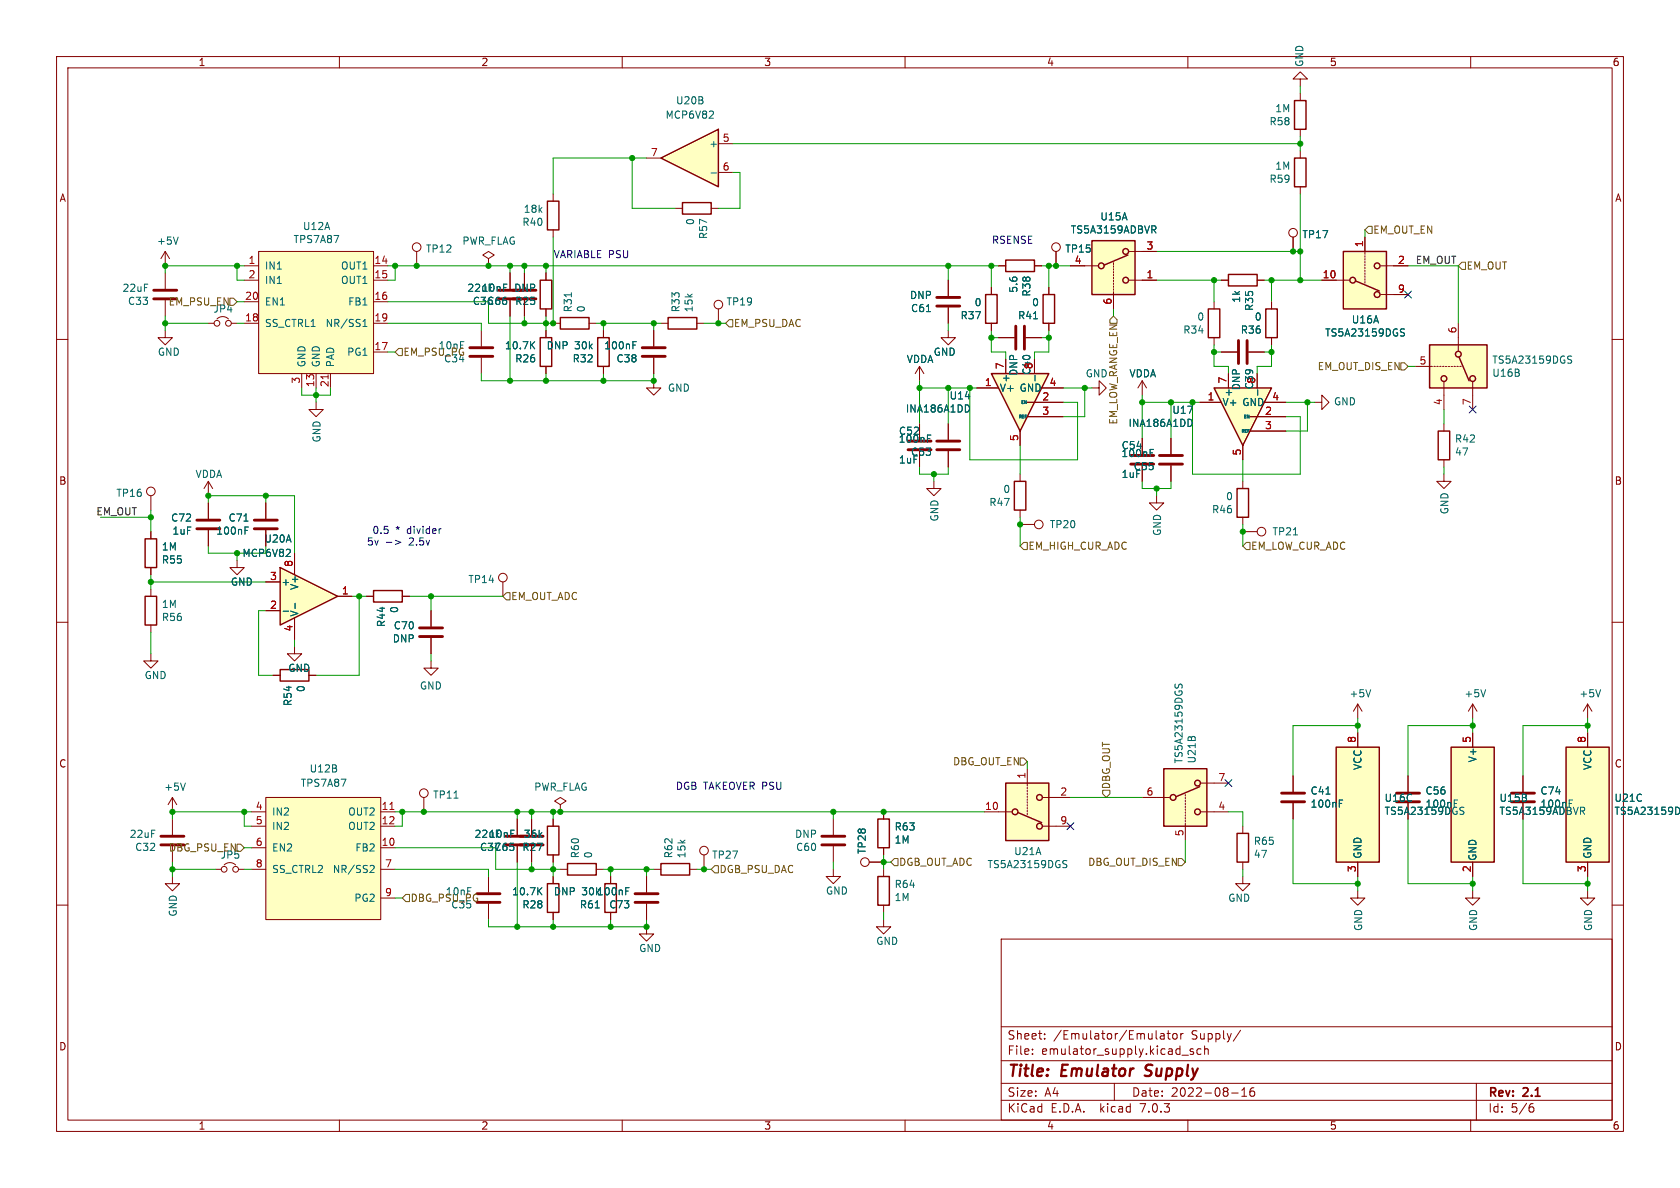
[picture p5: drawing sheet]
<svg xmlns="http://www.w3.org/2000/svg" width="297mm" height="210mm" viewBox="0 0 297 210" stroke-linecap="round" stroke-linejoin="round" font-family="sans-serif">
<g fill="none" stroke="#840000" stroke-width=".18">
<path d="M10 10h277v190h-277zM12 12h273v186h-273zM60 10v2M110 10v2M160 10v2M210 10v2M229.9 14h1.2l-1.2-1.3-1.3 1.3h1.3v1.2M229.9 16.5v1.3M260 10v2M119.4 36.8h1.2M125.7 36.8h1.3M229.9 22.9v1.2"/>
<path d="M229.9 26.7v1.2M229.9 33v1.3M10 60h2M73.7 44.5v2.5M85.1 58.4v2.8M86.4 45.7l1-.6-1-.6-1.1 .6 1.1 .6v1.3M86.4 47h.1M90.2 48.3v2.8M90.2 53.1v2.8M92.7 48.3v2.8M92.7 53.1v2.8M96.5 48.3v1.2"/>
<path d="M96.5 54.6v1.3M96.5 58.4v1.3M97.8 57.2h1.3M104.1 57.2h1.3M106.7 58.4v1.3M115.6 58.4v2.8M167.6 49.5v2.8M167.6 54.4v2.8M175.3 50.8v1.3M175.3 57.2v1.2M176.5 47h1.3M182.9 47h1.2"/>
<path d="M185.4 50.8v1.3M185.4 57.2v1.2M189.2 47h4.9M196.8 46.5v.2M196.8 47v.2M196.8 47.5v.3M196.8 48v.3M196.8 48.5v.3M196.8 49v.3M196.8 49.5v.3M196.8 50v.3M196.8 50.5v.3"/>
<path d="M196.8 51.1v.2M196.8 51.6v3M199.6 49.5h4.9M199.6 44.5h4.9M228.6 41.9v2.6M233.7 49.5h4.8M241.3 41.9v3.1M241.3 45.2v.3M241.3 45.7v.3M241.3 46.2v.3M241.3 46.7v.3M241.3 47.2v.3"/>
<path d="M241.3 47.8v.2M241.3 48.3v.2M241.3 48.8v.2M241.3 49.3v.2M241.3 49.8v.2M244.1 47h4.8M244.1 52.1h4.8M257.8 57.2v4.8M285 60h2M55.9 71.1v1.3h1.2l-1.2 1.3-1.3-1.3h1.3M85.1 63.2v2.8M96.5 64.8v1.2"/>
<path d="M106.7 64.8v1.2M115.6 67.3v1.3h1.2l-1.2 1.3-1.3-1.3h1.3M115.6 63.2v2.8M162.6 74.9v2.8M162.6 79.8v2.8M167.6 74.9v2.8M167.6 79.8v2.8M232.4 71.1h1.3v-1.2l1.2 1.2-1.2 1.3v-1.3M250.2 64.8h3M253.5 64.8h.2M254 64.8h.3M254.5 64.8h.3"/>
<path d="M255 64.8h.3M255.3 67.6v4.8M255.3 74.9v1.3M255.5 64.8h.3M256 64.8h.3M256.5 64.8h.3M257 64.8h.3M257.6 64.8h.2M258.1 64.8h.2M260.3 67.6v4.8M26.7 94v1.3M36.8 88.9v2.8"/>
<path d="M36.8 93.7v2.8M41.9 99.1v1.2h-1.3l1.3 1.3 1.3-1.3h-1.3M47 88.9v2.8M47 93.7v2.8M165.1 85.1v1.3h1.3l-1.3 1.2-1.3-1.2h1.3M180.3 83.8v1.3M180.3 90.2v1.2M255.3 83.8v1.3h1.2l-1.2 1.3-1.3-1.3h1.3M255.3 81.3v1.3M10 110h2M26.7 100.3v1.3M26.7 104.1v1.3"/>
<path d="M26.7 110.5v1.3M64.8 105.4h1.2M71.1 105.4h1.3M76.2 116.8v1.3h-1.3l1.3 1.3 1.3-1.3h-1.3M76.2 108v2.7M76.2 112.8v2.8M88.9 102.9v2.5M285 110h2M228.6 137.2v2.8M240 124.5v2.5M240 129.5v2.6M240 124.5l-.7 1.2"/>
<path d="M240 124.5l.8 1.2M248.9 137.2v2.8M260.3 124.5v2.5M260.3 129.5v2.6M260.3 124.5l-.7 1.2M260.3 124.5l.8 1.2M269.2 137.2v2.8M280.7 124.5l-.8 1.2M280.7 124.5v2.5M280.7 129.5v2.6M280.7 124.5l.7 1.2M10 160h2"/>
<path d="M74.9 141v2.5M228.6 142v2.8M240 157.5v1.3h1.3l-1.3 1.2-1.2-1.2h1.2M240 152.4v2.5M248.9 142v2.8M260.3 157.5v1.3h1.3l-1.3 1.2-1.2-1.2h1.2M260.3 152.4v2.5M269.2 142v2.8M280.7 157.5v1.3h1.2l-1.2 1.2-1.3-1.2h1.3M280.7 152.4v2.5M285 160h2M114.3 163.8v1.3h1.3l-1.3 1.3-1.3-1.3h1.3"/>
<path d="M177 166h108v32h-108zM60 198v2M110 198v2M160 198v2M177 194.5h108M177 191.5h108M177 187.5h108M177 181.5h108M182.5 186.3v.1M182.5 185.5v.1M184.7 183.6v.1M184.7 182.8v.1"/>
<path d="M197 191.5v3M205.2 182.8h.5l.1 .9M205.8 183.1h-.5a.29 .29 0 0 0-.2 .3 .29 .29 0 0 0 .2 .3l.5-.1M206.3 182.7h.6M206.5 182.2v1.3l.4 .2M207.5 182.8l.3-.1 .3 .3v.4l-.3 .3-.3-.1-.2-.2v-.4zM208.7 182.7v1M209 186.5h1.1M209.2 182.7l-.3 .1-.2 .2M210 198v2M211 185.5l-.4-.1-.2 .2 .1 .2 .5 .2v.3h-.6M212.3 185.5l-.4-.1-.3 .3v.4l.1 .2h.6"/>
<path d="M213 185.5l.2-.1 .3 .1 .1 .9M213 184.9v1.5M217.7 193.2h1.2M219.3 182.1l-1.3 2M219.5 193.8h.9M219.5 192.7l.5-.4v1.5M221.7 192.3a.59 .59 0 0 0-.7 .6v.6l.1 .2 .4 .1 .2-.1 .1-.5-.1-.3h-.5l-.2 .3M260 198v2M261 191.5v6.5M270.5 195.7h.4l.3 .3-.2 .5h-.5M271 195.1l-.5 .1"/>
<circle cx="73.7" cy="43.7" r=".76"/>
<circle cx="228.6" cy="41.1" r=".76"/>
<circle cx="88.9" cy="102.1" r=".76"/>
<circle cx="74.9" cy="140.2" r=".76"/>
</g>
<g fill="none" stroke="#840000" stroke-width=".51">
<path d="M88.1 51.3h6.6M88.1 52.8h6.6M165.6 52.6h4.1M165.6 54.1h4.1M83.1 61.5h4M83.1 63h4M113.5 61.5h4.1M113.5 63h4.1M160.5 78h4.1M160.5 79.5h4.1M165.6 78h4.1M165.6 79.5h4.1"/>
<path d="M34.8 93.5h4.1M34.8 91.9h4.1M45 93.5h4M45 91.9h4M74.2 112.5h4M74.2 111h4M226.6 141.7h4M226.6 140.2h4M246.9 141.7h4.1M246.9 140.2h4.1M267.2 141.7h4.1M267.2 140.2h4.1"/>
</g>
<g fill="none" stroke="#006464" stroke-width=".18">
<path d="M204.1 39.9l.3 .3-.1 .3-.2 .1M89 50.2h.6M101 51.8v.7M163.8 55.1h.7M182.7 56.4h.7M203.9 40.6l.5 .6M247.7 58.7l.5 .2 .1 .1-.1 .3-.4 .1M247.7 58.2h.6M81.4 60.4h.6M94 60.9l.5 .8M94.5 60.4l-.7 .7M111.9 60.4h.6"/>
<path d="M111.9 61h.4M164 77.5h.4M164 76.9h.6M277.2 63.5l.5 .2 .2 .1-.2 .3-.4 .1M277.2 63h.7M43.1 92.1h.8M43.3 93.8h.4M43.3 93.2h.6M242.3 121.9l-.4 1.3M262.6 121.9l-.4 1.3M283 121.9l-.5 1.3M80.3 141.1h.7"/>
<path d="M234.4 140.4h.7M236.8 142h.4M236.8 141.4h.6M257.1 142h.4M257.1 141.4h.6M258.2 143.2l.5 .2 .1 .2-.1 .3-.4 .1M258.2 142.8h.6M277.4 142h.4M277.4 141.4h.6M279.7 143.4l.5 .6M279.9 142.7l.3 .2-.1 .3-.2 .2"/>
</g>
<g fill="#ffffc2" stroke="#ffffc2" stroke-width=".18">
<path d="M252.7 61h10.2v7.6h-10.2z"/>
<path d="M236.2 132.1h7.6v20.3h-7.6z"/>
<path d="M256.5 132.1h7.7v20.3h-7.7z"/>
<path d="M276.9 132.1h7.6v20.3h-7.6z"/>
<path d="M237.5 44.5h7.6v10.1h-7.6z"/>
<path d="M193 42.5h7.7v9.6h-7.7z"/>
</g>
<g fill="none" stroke="#840000" stroke-width=".25">
<path d="M228.9 17.8h2v5.1h-2zM120.6 35.8h5.1v2h-5.1zM228.9 27.9h2v5.1h-2zM95.5 49.5h2v5.1h-2zM95.5 59.7h2v5.1h-2zM99.1 56.1h5v2.1h-5zM105.7 59.7h2v5.1h-2zM174.2 52.1h2.1v5.1h-2.1zM177.8 46h5.1v2h-5.1zM184.4 52.1h2v5.1h-2zM193 42.5h7.7v9.6h-7.7zM199.4 45.1l-4.2 1.8"/>
<path d="M237.5 44.5h7.6v10.1h-7.6zM239.6 49.7l4.2 1.7M252.7 61h10.2v7.6h-10.2zM254.3 76.2h2v5.1h-2zM257.9 63.1l1.8 4.2M25.7 95.3h2v5h-2zM179.3 85.1h2.1v5.1h-2.1zM25.7 105.4h2v5.1h-2zM66 104.4h5.1v2h-5.1zM236.2 132.1h7.6v20.3h-7.6zM256.5 132.1h7.7v20.3h-7.7zM276.9 132.1h7.6v20.3h-7.6z"/>
<circle cx="194.7" cy="47" r=".51"/>
<circle cx="199" cy="49.5" r=".51"/>
<circle cx="199" cy="44.5" r=".51"/>
<circle cx="239.1" cy="49.5" r=".51"/>
<circle cx="243.5" cy="47" r=".51"/>
<circle cx="243.5" cy="52.1" r=".51"/>
<circle cx="255.3" cy="66.9" r=".51"/>
<circle cx="257.8" cy="62.6" r=".51"/>
<circle cx="260.3" cy="66.9" r=".51"/>
</g>
<path d="M116.8 27.9l10.2-5v10.1z" fill="#ffffc2"/>
<g fill="none" stroke="#840000" stroke-width=".25">
<path d="M96.8 35.6h2v5h-2zM116.8 27.9l10.2-5v10.1zM118.1 56.1h5.1v2.1h-5.1zM217.2 48.5h5v2h-5zM177.8 138.4h7.6v10.2h-7.6zM205.7 135.9h7.7v10.2h-7.7zM212.1 139.1l-4.2 1.7M106.9 156.2h2.1v5.1h-2.1zM116.8 152.7h5.1v2h-5.1zM155.2 144.8h2v5.1h-2zM155.2 154.9h2v5.1h-2zM180 143.6l4.1 1.8"/>
<path d="M218.7 147.3h2v5.1h-2z"/>
<circle cx="211.7" cy="138.4" r=".51"/>
<circle cx="179.5" cy="143.5" r=".51"/>
<circle cx="183.8" cy="141" r=".51"/>
<circle cx="183.8" cy="146.1" r=".51"/>
<circle cx="207.4" cy="141" r=".51"/>
<circle cx="211.7" cy="143.5" r=".51"/>
</g>
<g fill="none" stroke="#840000" stroke-width=".18">
<path d="M97.8 34.3v1.3M114.3 27.9h2.5M127 25.4h2.5M127 30.5h2.5M97.8 40.6v1.3M116.8 57.2h1.3M123.2 57.2h1.3M127 54.6v2.6M176.5 59.7h2.8M181.4 59.7h2.7M186.7 44.5v2.5M215.9 49.5h1.3"/>
<path d="M222.2 49.5h1.3M162.6 64.8l-.8 1.2M162.6 64.8v2.5M162.6 64.8l.7 1.2M207 77.5v2.8M204.5 87.6v1.3h1.2l-1.2 1.3-1.3-1.3h1.3M207 82.3v2.8M181.6 135.9v3M181.6 139.2v.2M181.6 139.7v.3M212.3 138.4h4.9M107.9 154.9v1.3"/>
<path d="M114.3 154.9v2.8M114.3 159.8v2.8M115.6 153.7h1.2M121.9 153.7h1.3M124.5 151.1v2.6M147.3 153.7v1.2h1.3l-1.3 1.3-1.3-1.3h1.3M147.3 144.8v2.8M147.3 149.6v2.8M153.7 152.4h2.5M156.2 143.5v1.3M156.2 149.9v1.2M156.2 153.7v1.2"/>
<path d="M174 143.5h4.8M181.6 140.2v.3M181.6 140.7v.3M181.6 141.2v.3M181.6 141.7v.3M181.6 142.2v.3M181.6 142.7v.3M181.6 143.3v.2M181.6 143.8v.2M184.4 141h4.8M184.4 146.1h4.8M201.9 141h4.9"/>
<path d="M209.5 140.5v.2M209.5 141v.2M209.5 141.5v.2M209.5 142v.2M209.5 142.5v.2M209.5 143v.3M209.5 143.5v.3M209.5 144v.3M209.5 144.5v.3M209.5 145v.3M209.5 145.5v3.1M212.3 143.5h4.9"/>
<path d="M219.7 154.9v1.3h1.3l-1.3 1.3-1.3-1.3h1.3M219.7 146.1v1.2M219.7 152.4v1.3M107.9 161.3v1.3M156.2 162.6v1.2h1.3l-1.3 1.3-1.3-1.3h1.3M156.2 160v1.3"/>
<circle cx="127" cy="53.8" r=".76"/>
<circle cx="186.7" cy="43.7" r=".76"/>
<circle cx="124.5" cy="150.4" r=".76"/>
<circle cx="152.9" cy="152.4" r=".76"/>
</g>
<path d="M126.1 19.8v.4M125.3 20.9h.8M125.7 30.6h1M203.3 79.4h.6M203.3 80.1h.5M207.8 120.9v.6M209 121.5l-.1-.5-.3-.1-.2 .1-.1 .5M110.6 157.5h.4M110.6 156.9h.6M188 152.7l.5 .1 .1 .2-.1 .3-.4 .1M188 152.2h.6M105.2 160.5h.8" fill="none" stroke="#006464" stroke-width=".18"/>
<path d="M179.6 57.7v4M181.1 57.7v4M205 80.5h4M205 82h4M112.3 158h4M112.3 159.5h4M145.3 147.8h4.1M145.3 149.4h4.1" fill="none" stroke="#840000" stroke-width=".51"/>
<g fill="#ffffc2" stroke="#ffffc2" stroke-width=".18">
<path d="M205.7 135.9h7.7v10.2h-7.7z"/>
<path d="M177.8 138.4h7.6v10.2h-7.6z"/>
</g>
<path d="M175.3 66h10.1l-5.1 10.2z" fill="#ffffc2"/>
<path d="M213.6 54.6h2v5.1h-2zM223.8 54.6h2v5.1h-2zM175.3 66h10.1l-5.1 10.2zM96.8 156.2h2v5.1h-2z" fill="none" stroke="#840000" stroke-width=".25"/>
<g fill="none" stroke="#840000" stroke-width=".18">
<path d="M167.6 58.4v1.3h1.3l-1.3 1.3-1.2-1.3h1.2M214.6 53.3v1.3M214.6 59.7v1.3M224.8 53.3v1.3M224.8 59.7v1.3M172.7 68.6h3.8M177.8 63.5v2.5M180.3 76.2v2.5M181.6 71.1h6.4M181.6 73.7h6.4M184.1 68.6h3.9M201.9 67.3l-.7 1.3"/>
<path d="M201.9 67.3v2.6M201.9 67.3l.8 1.3M97.8 154.9v1.3M97.8 161.3v1.3"/>
</g>
<path d="M171 71.6a.68 .68 0 0 1 .4 .6 .68 .68 0 0 1-.4 .6M183 66.4v.9M95.3 157.5l.5 .7M95.8 156.9l-.7 .7" fill="none" stroke="#006464" stroke-width=".18"/>
<path d="M214.6 68.6h10.2l-5.1 10.1z" fill="#ffffc2"/>
<path d="M214.6 68.6h10.2l-5.1 10.1zM218.7 86.4h2v5h-2zM96.8 146.1h2v5h-2zM100.3 152.7h5.1v2h-5.1z" fill="none" stroke="#840000" stroke-width=".25"/>
<g fill="none" stroke="#840000" stroke-width=".18">
<path d="M29.2 58.4v1.3h1.3l-1.3 1.3-1.3-1.3h1.3M29.2 48.3v2.8M29.2 53.1v2.8M36.8 57.2h1M38.4 56.4a1.44 1.44 0 0 1 2 0M40.9 57.2h1M43.2 57.2h2.5M43.2 47h2.5M43.2 49.5h2.5M43.2 53.3h2.5M45.7 44.5h20.3v21.5h-20.3zM66 57.2h2.6"/>
<path d="M66 47h2.6M66 49.5h2.6M66 53.3h2.6M53.3 66v2.6M55.9 66v2.6M58.4 66v2.6M66 62.2h2.6M193 68.6h1.3v-1.3l1.3 1.3-1.3 1.3v-1.3M201.9 77.5v2.8M212.1 71.1h3.8M215.9 62.2h2.8M217.2 66v2.6"/>
<path d="M219.7 78.7v2.6M220.7 62.2h2.8M221 73.7h6.3M221 76.2h6.3M223.5 71.1h3.8M26.7 87.6v2.6M180.3 92.7h2.6M201.9 82.3v2.8M219.7 85.1v1.3M219.7 91.4v1.3M219.7 94h2.5M26.7 115.6v1.2h-1.3l1.3 1.3 1.2-1.3h-1.2"/>
<path d="M30.5 154.9v1.3h1.2l-1.2 1.3-1.3-1.3h1.3M30.5 141l-.8 1.2M30.5 141v2.5M30.5 141l.7 1.2M38.1 153.7h1M39.6 152.9a1.44 1.44 0 0 1 2.1 0M42.2 153.7h1M86.4 154.9v2.8M86.4 159.8v2.8M91.4 144.8v2.8M91.4 149.6v2.8M94 144.8v2.8"/>
<path d="M94 149.6v2.8M97.8 144.8v1.3M97.8 151.1v1.3M99.1 142.2l1-.6-1-.6-1.1 .6 1.1 .6v1.3M99.1 143.5h.1M99.1 153.7h1.2M105.4 153.7h1.3"/>
<circle cx="38.4" cy="57.2" r=".51"/>
<circle cx="40.4" cy="57.2" r=".51"/>
<circle cx="26.7" cy="86.9" r=".76"/>
<circle cx="183.6" cy="92.7" r=".76"/>
<circle cx="223" cy="94" r=".76"/>
<circle cx="39.6" cy="153.7" r=".51"/>
<circle cx="41.7" cy="153.7" r=".51"/>
</g>
<path d="M25.5 50.2h.6M59 41.6h.9l-.6 1.3M64.2 53.9h.7M64.2 57.7h.7M64.2 56.8l.3-.3v1.2M210.3 74.1a.68 .68 0 0 1 .5 .6 .68 .68 0 0 1-.5 .7M222.3 68.9v1M228.7 94.6h.7M32.8 138.4l-.4 1.3M82.7 156.9h.6M90.3 146.8h.6" fill="none" stroke="#006464" stroke-width=".18"/>
<path d="M27.2 51.3h4M27.2 52.8h4M218.9 60.2v4.1M220.5 60.2v4.1M199.9 82h4.1M199.9 80.5h4.1M84.3 158h4.1M84.3 159.5h4.1M89.4 147.8h6.6M89.4 149.4h6.6" fill="none" stroke="#840000" stroke-width=".51"/>
<path d="M45.7 44.5h20.3v21.5h-20.3z" fill="#ffffc2" stroke="#ffffc2" stroke-width=".18"/>
<path d="M58 66.2v.8" fill="none" stroke="#a90000" stroke-width=".18"/>
<path d="M49.5 100.3l10.2 5.1-10.2 5.1z" fill="#ffffc2"/>
<path d="M49.5 118.4h5.1v2h-5.1zM49.5 100.3l10.2 5.1-10.2 5.1z" fill="none" stroke="#840000" stroke-width=".25"/>
<g fill="none" stroke="#840000" stroke-width=".18">
<path d="M29.2 44.5l-.8 1.2M29.2 44.5v2.5M29.2 44.5l.8 1.2M90.2 48.3v2.8M90.2 53.1v2.8M92.7 48.3v2.8M92.7 53.1v2.8M96.5 48.3v1.2M96.5 54.6v1.3M96.5 58.4v1.3M106.7 58.4v1.3M115.6 58.4v2.8"/>
<path d="M167.6 49.5v2.8M167.6 54.4v2.8M175.3 50.8v1.3M175.3 57.2v1.2M176.5 47h1.3M176.5 59.7h2.8M181.4 59.7h2.7M182.9 47h1.2M185.4 50.8v1.3M185.4 57.2v1.2M186.7 44.5v2.5M189.2 47h2.6"/>
<path d="M196.8 52.1v2.5M201.9 49.5h2.6M201.9 44.5h2.6M215.9 49.5h1.3M222.2 49.5h1.3M224.8 53.3v1.3M224.8 59.7v1.3M228.6 41.9v2.6M233.7 49.5h2.5M241.3 41.9v2.6M246.4 47h2.5M246.4 52.1h2.5"/>
<path d="M96.5 64.8v1.2M106.7 64.8v1.2M115.6 63.2v2.8M162.6 74.9v2.8M162.6 79.8v2.8M167.6 74.9v2.8M167.6 79.8v2.8M172.7 68.6h3.8M177.8 63.5v2.5M180.3 76.2v2.5M181.6 71.1h6.4M181.6 73.7h6.4"/>
<path d="M184.1 68.6h3.9M201.9 77.5v2.8M207 77.5v2.8M212.1 71.1h3.8M215.9 62.2h2.8M217.2 66v2.6M219.7 78.7v2.6M220.7 62.2h2.8M221 73.7h6.3M221 76.2h6.3M223.5 71.1h3.8M26.7 94v1.3"/>
<path d="M36.8 85.1l.8 1.3M36.8 85.1v2.5M36.8 88.9v2.8M36.8 93.7v2.8M36.8 85.1l-.7 1.3M47 88.9v2.8M47 93.7v2.8M52.1 97.8v3.8M201.9 82.3v2.8M207 82.3v2.8M26.7 100.3v1.3M47 108h2.5"/>
<path d="M47 102.9h2.5M48.3 119.4h1.2M52.1 114.3v1.3h-1.3l1.3 1.2 1.2-1.2h-1.2M52.1 109.2v3.8M54.6 119.4h1.3M59.7 105.4h2.5M64.8 105.4h1.2M71.1 105.4h1.3M76.2 108v2.7M76.2 112.8v2.8M228.6 137.2v2.8M240 129.5v2.6"/>
<path d="M248.9 137.2v2.8M260.3 129.5v2.6M269.2 137.2v2.8M280.7 129.5v2.6M30.5 144.8v2.8M30.5 149.6v2.8M44.4 149.9h2.6M44.4 143.5h2.6M44.4 146.1h2.6M44.4 153.7h2.6M47 141h20.3v21.6h-20.3zM67.3 149.9h2.5"/>
<path d="M67.3 143.5h2.5M67.3 146.1h2.5M67.3 153.7h2.5M67.3 158.8h2.5M91.4 144.8v2.8M91.4 149.6v2.8M94 144.8v2.8M94 149.6v2.8M97.8 144.8v1.3M97.8 151.1v1.3M97.8 154.9v1.3M107.9 154.9v1.3"/>
<path d="M114.3 154.9v2.8M114.3 159.8v2.8M153.7 152.4h2.5M156.2 143.5v1.3M156.2 149.9v1.2M228.6 142v2.8M240 152.4v2.5M248.9 142v2.8M260.3 152.4v2.5M269.2 142v2.8M280.7 152.4v2.5M97.8 161.3v1.3"/>
<path d="M107.9 161.3v1.3"/>
</g>
<g fill="none" stroke="#006464" stroke-width=".18">
<path d="M204.1 39.9l.3 .3-.1 .3-.2 .1M31.5 41.9l-.4 1.3M89 50.2h.6M163.8 55.1h.7M182.7 56.4h.7M203.9 40.6l.5 .6M247.7 58.7l.5 .2 .1 .1-.1 .3-.4 .1M247.7 58.2h.6M94 60.9l.5 .8M94.5 60.4l-.7 .7M111.9 61h.4M111.9 60.4h.6"/>
<path d="M164 77.5h.4M164 76.9h.6M171 71.6a.68 .68 0 0 1 .4 .6 .68 .68 0 0 1-.4 .6M183 66.4v.9M203.3 79.4h.6M210.3 74.1a.68 .68 0 0 1 .5 .6 .68 .68 0 0 1-.5 .7M222.3 68.9v1M43.1 92.1h.8M43.3 93.8h.4M43.3 93.2h.6M50.6 98.4h.7M51.3 97.2v.4"/>
<path d="M203.3 80.1h.5M50.1 108h.9M52.2 106.6v1M60.3 137.7h.9l-.6 1.3M26.8 146.8h.6M65.5 153h.4l.3 .3-.8 .9h.8M90.3 146.8h.6M95.3 157.5l.5 .7M95.8 156.9l-.7 .7M110.6 157.5h.4M110.6 156.9h.6M234.4 140.4h.7"/>
<path d="M236.8 142h.4M236.8 141.4h.6M257.1 142h.4M257.1 141.4h.6M258.2 143.2l.5 .2 .1 .2-.1 .3-.4 .1M258.2 142.8h.6M277.4 142h.4M277.4 141.4h.6M279.7 143.4l.5 .6M279.9 142.7l.3 .2-.1 .3-.2 .2M105.2 160.5h.8"/>
</g>
<path d="M28.4 147.8h4.1M28.4 149.4h4.1" fill="none" stroke="#840000" stroke-width=".51"/>
<path d="M47 141h20.3v21.6h-20.3z" fill="#ffffc2" stroke="#ffffc2" stroke-width=".18"/>
<path d="M68.9 143.1h.7" fill="none" stroke="#a90000" stroke-width=".18"/>
<g fill="none" stroke="#725600" stroke-width=".18">
<path d="M40.6 52.7h.7l.6 .6-.6 .7h-.7zM128.9 56.5h.6v1.3h-.6l-.6-.6zM196.8 55.9l.7 .6v.7h-1.3v-.7zM241.9 40h.7v1.3h-.7l-.6-.7zM257.8 47l.6-.6h.7v1.2h-.7zM69.8 62.2l.7-.6h.6v1.3h-.6zM247.6 64.1h.7l.6 .7-.6 .6h-.7zM181 95.9h.6v1.3h-.6l-.7-.7zM220.3 95.9h.7v1.3h-.7l-.6-.7zM88.9 105.4l.6-.6h.7v1.2h-.7zM180.3 134h.7l.6 .6-.6 .7h-.7zM194.9 139.7h1.3v.6l-.6 .7-.7-.7z"/>
<path d="M41.9 149.2h.6l.7 .7-.7 .6h-.6zM71.1 158.8l.7-.7h.6v1.3h-.6zM126.4 153h.6v1.3h-.6l-.7-.6zM158.1 151.8h.6v1.2h-.6l-.6-.6zM208.3 151.8h.6l.6 .6-.6 .6h-.6z"/>
</g>
<path d="M68.3 95.9h1M69.9 95.5l1 .4-1 .3M78 93.5h-.2" fill="none" stroke="#0000c2" stroke-width=".18"/>
<g fill="none" stroke="#009600" stroke-width=".18">
<path d="M229.9 15.2v1.3M111.8 27.9v8.9h7.6M114.3 27.9h-16.5v6.4M129.5 25.4h100.4M129.5 30.5h1.3v6.3h-3.8M229.9 24.1v2.6M229.9 34.3v15.2M29.2 55.9v2.5M29.2 57.2h7.6M41.9 47v2.5h1.3M41.9 53.3h1.3M41.9 57.2h1.3"/>
<path d="M43.2 47h-14v1.3M68.6 47h107.9M68.6 57.2h16.5v1.2M69.8 47v2.5h-1.2M90.2 47v1.3M90.2 55.9v11.4M92.7 47v1.3M92.7 55.9v1.3M96.5 47v1.3M96.5 55.9v2.5M97.8 41.9v15.3h-11.4v-3.9h-17.8M105.4 57.2h11.4"/>
<path d="M106.7 57.2v1.2M115.6 57.2v1.2M124.5 57.2h3.8M167.6 47v2.5M167.6 57.2v1.2M175.3 59.7h1.2M175.3 47v3.8M175.3 58.4v3.8h2.5v1.3M184.1 59.7h1.3M184.1 47h5.1M185.4 47v3.8M185.4 58.4v3.8h-2.5v1.3"/>
<path d="M196.8 54.6v1.3M204.5 44.5h25.4M204.5 49.5h11.4M214.6 49.5v3.8M223.5 49.5h10.2M224.8 49.5v3.8M241.3 40.6v1.3M248.9 47h8.9v10.2M53.3 68.6v1.3h5.1v-1.3M55.9 68.6v2.5M68.6 62.2h1.2M85.1 66v1.3h30.5v-1.3"/>
<path d="M96.5 66v1.3M106.7 66v1.3M162.6 68.6h10.1M162.6 67.3v7.6M167.6 68.6v6.3M171.4 68.6v12.7h19.1v-10.2h-2.5M180.3 78.7v5.1M188 68.6h5M191.8 68.6v5.1h-3.8M201.9 71.1h10.2M201.9 69.9v7.6M207 71.1v6.4"/>
<path d="M210.8 71.1v12.7h19.1v-10.1h-2.6M214.6 61v3.8h2.6v1.2M214.6 62.2h1.3M223.5 62.2h1.3M224.8 61v3.8h-2.6v1.2M227.3 71.1h5.1M231.1 71.1v5.1h-3.8M248.9 64.8h1.3M255.3 72.4v2.5M17.8 91.4h8.9M26.7 90.2v3.8M36.8 96.5v1.3h10.2v-1.3"/>
<path d="M36.8 88.9v-1.3h15.3v10.2M41.9 97.8v1.3M47 87.6v1.3M162.6 82.6v1.2h5v-1.2M165.1 83.8v1.3M180.3 91.4v5.1M201.9 85.1v1.3h5.1v-1.3M204.5 86.4v1.2M219.7 81.3v3.8M219.7 92.7v3.8M255.3 82.6v1.2M26.7 101.6v2.5"/>
<path d="M26.7 111.8v3.8M26.7 102.9h20.3M47 108h-1.3v11.4h2.6M52.1 113v1.3M62.2 105.4h2.6M63.5 105.4v14h-7.6M72.4 105.4h16.5M76.2 105.4v2.6M76.2 115.6v1.2M181.6 134.6v1.3M240 127v2.5M240 128.3h-11.4v8.9"/>
<path d="M260.3 127v2.5M260.3 128.3h-11.4v8.9M280.7 128.3h-11.5v8.9M280.7 127v2.5M30.5 153.7h7.6M30.5 152.4v2.5M43.2 153.7h1.2M43.2 143.5v2.6h1.2M43.2 149.9h1.2M44.4 143.5h-13.9v1.3M69.8 153.7h16.6v1.2M69.8 149.9h17.8v3.8h11.5"/>
<path d="M69.8 143.5h104.2M69.8 158.8h1.3M71.1 143.5v2.6h-1.3M91.4 143.5v1.3M91.4 152.4v11.4M94 143.5v1.3M94 152.4v1.3M97.8 143.5v1.3M97.8 152.4v2.5M106.7 153.7h8.9M107.9 153.7v1.2M114.3 153.7v1.2"/>
<path d="M123.2 153.7h2.5M147.3 143.5v1.3M147.3 152.4v1.3M156.2 151.1v2.6M156.2 152.4h1.3M189.2 141h12.7M209.5 148.6v3.8M217.2 143.5h2.5v2.6M219.7 153.7v1.2M228.6 144.8v11.4h11.4M240 154.9v2.6M248.9 144.8v11.4h11.4"/>
<path d="M260.3 154.9v2.6M269.2 144.8v11.4h11.5M280.7 154.9v2.6M86.4 162.6v1.2h27.9v-1.2M97.8 162.6v1.2M107.9 162.6v1.2M156.2 161.3v1.3"/>
</g>
<path d="M248.3 51.5l1.2 1.2M249.5 51.5l-1.2 1.2M259.7 71.8l1.3 1.2M261 71.8l-1.3 1.2M216.6 137.8l1.2 1.2M217.8 137.8l-1.2 1.2M188.6 145.4l1.2 1.3M189.8 145.4l-1.2 1.3" fill="none" stroke="#000084" stroke-width=".18"/>
<g fill="#009600" stroke="#009600" stroke-width=".18">
<circle cx="97.8" cy="153.7" r=".46"/>
<circle cx="97.8" cy="163.8" r=".46"/>
<circle cx="91.4" cy="163.8" r=".46"/>
<circle cx="94" cy="153.7" r=".46"/>
<circle cx="99.1" cy="143.5" r=".46"/>
<circle cx="97.8" cy="143.5" r=".46"/>
<circle cx="55.9" cy="69.9" r=".46"/>
<circle cx="29.2" cy="57.2" r=".46"/>
<circle cx="36.8" cy="87.6" r=".46"/>
<circle cx="47" cy="87.6" r=".46"/>
<circle cx="41.9" cy="47" r=".46"/>
<circle cx="29.2" cy="47" r=".46"/>
<circle cx="43.2" cy="143.5" r=".46"/>
<circle cx="30.5" cy="153.7" r=".46"/>
<circle cx="30.5" cy="143.5" r=".46"/>
<circle cx="26.7" cy="91.4" r=".46"/>
<circle cx="26.7" cy="102.9" r=".46"/>
<circle cx="41.9" cy="97.8" r=".46"/>
<circle cx="74.9" cy="143.5" r=".46"/>
<circle cx="91.4" cy="143.5" r=".46"/>
<circle cx="94" cy="143.5" r=".46"/>
<circle cx="63.5" cy="105.4" r=".46"/>
<circle cx="71.1" cy="143.5" r=".46"/>
<circle cx="76.2" cy="105.4" r=".46"/>
<circle cx="92.7" cy="47" r=".46"/>
<circle cx="90.2" cy="47" r=".46"/>
<circle cx="73.7" cy="47" r=".46"/>
<circle cx="69.8" cy="47" r=".46"/>
<circle cx="96.5" cy="47" r=".46"/>
<circle cx="86.4" cy="47" r=".46"/>
<circle cx="96.5" cy="57.2" r=".46"/>
<circle cx="106.7" cy="57.2" r=".46"/>
<circle cx="106.7" cy="67.3" r=".46"/>
<circle cx="90.2" cy="67.3" r=".46"/>
<circle cx="96.5" cy="67.3" r=".46"/>
<circle cx="224.8" cy="62.2" r=".46"/>
<circle cx="231.1" cy="71.1" r=".46"/>
<circle cx="219.7" cy="94" r=".46"/>
<circle cx="210.8" cy="71.1" r=".46"/>
<circle cx="156.2" cy="152.4" r=".46"/>
<circle cx="156.2" cy="143.5" r=".46"/>
<circle cx="147.3" cy="143.5" r=".46"/>
<circle cx="165.1" cy="83.8" r=".46"/>
<circle cx="180.3" cy="92.7" r=".46"/>
<circle cx="260.3" cy="128.3" r=".46"/>
<circle cx="240" cy="128.3" r=".46"/>
<circle cx="280.7" cy="128.3" r=".46"/>
<circle cx="260.3" cy="156.2" r=".46"/>
<circle cx="280.7" cy="156.2" r=".46"/>
<circle cx="240" cy="156.2" r=".46"/>
<circle cx="229.9" cy="49.5" r=".46"/>
<circle cx="214.6" cy="62.2" r=".46"/>
<circle cx="214.6" cy="49.5" r=".46"/>
<circle cx="228.6" cy="44.5" r=".46"/>
<circle cx="229.9" cy="44.5" r=".46"/>
<circle cx="229.9" cy="25.4" r=".46"/>
<circle cx="186.7" cy="47" r=".46"/>
<circle cx="185.4" cy="47" r=".46"/>
<circle cx="167.6" cy="47" r=".46"/>
<circle cx="175.3" cy="47" r=".46"/>
<circle cx="224.8" cy="49.5" r=".46"/>
<circle cx="204.5" cy="86.4" r=".46"/>
<circle cx="191.8" cy="68.6" r=".46"/>
<circle cx="201.9" cy="71.1" r=".46"/>
<circle cx="207" cy="71.1" r=".46"/>
<circle cx="185.4" cy="59.7" r=".46"/>
<circle cx="175.3" cy="59.7" r=".46"/>
<circle cx="171.4" cy="68.6" r=".46"/>
<circle cx="92.7" cy="57.2" r=".46"/>
<circle cx="97.8" cy="57.2" r=".46"/>
<circle cx="115.6" cy="67.3" r=".46"/>
<circle cx="115.6" cy="57.2" r=".46"/>
<circle cx="111.8" cy="27.9" r=".46"/>
<circle cx="167.6" cy="68.6" r=".46"/>
<circle cx="162.6" cy="68.6" r=".46"/>
<circle cx="127" cy="57.2" r=".46"/>
<circle cx="114.3" cy="163.8" r=".46"/>
<circle cx="107.9" cy="153.7" r=".46"/>
<circle cx="107.9" cy="163.8" r=".46"/>
<circle cx="114.3" cy="153.7" r=".46"/>
<circle cx="124.5" cy="153.7" r=".46"/>
</g>
<g font-size="2.8" fill="#840000">
<text x="178" y="190.8">Title:</text>
<text x="187.5" y="190.8">Emulator</text>
<text x="202.9" y="190.8">Supply</text>
</g>
<g font-size="2.1" fill="#840000">
<text x="178" y="183.9">Sheet:</text>
<text x="186.2" y="183.9">/Emulator/Emulator</text>
<text x="210.5" y="183.9">Supply/</text>
<text x="178" y="186.6">File:</text>
<text x="184" y="186.6">emulator_supply.kicad_sch</text>
<text x="178" y="196.8">KiCad</text>
<text x="178" y="194">Size:</text>
<text x="184.6" y="194">A4</text>
<text x="185.7" y="196.8">E.D.A.</text>
<text x="194.4" y="196.8">kicad</text>
<text x="200" y="194">Date:</text>
<text x="201.5" y="196.8">7.0.3</text>
<text x="206.9" y="194">2022-08-16</text>
<text x="263" y="194.2">Rev:</text>
<text x="263" y="196.8">Id:</text>
<text x="267" y="196.8">5/6</text>
<text x="269.2" y="194.2">2.1</text>
</g>
<g font-size="1.8" fill="#840000">
<text x="35" y="11.8">1</text>
<text x="85" y="11.8">2</text>
<text x="135" y="11.8">3</text>
<text x="185" y="11.8">4</text>
<text x="235" y="11.8">5</text>
<text x="285" y="11.8">6</text>
<text x="10.4" y="35.8">A</text>
<text x="285.4" y="35.8">A</text>
<text x="182.3" y="66.4" transform="rotate(-90 182.3 66.4)">C40</text>
<text x="10.3" y="85.8">B</text>
<text x="285.3" y="85.8">B</text>
<text x="10.3" y="135.8">C</text>
<text x="285.3" y="135.8">C</text>
<text x="10.3" y="185.8">D</text>
<text x="285.3" y="185.8">D</text>
<text x="35" y="199.8">1</text>
<text x="85" y="199.8">2</text>
<text x="135" y="199.8">3</text>
<text x="185" y="199.8">4</text>
<text x="235" y="199.8">5</text>
<text x="285" y="199.8">6</text>
</g>
<g font-size="1.8" fill="#006464">
<text x="230.6" y="12" transform="rotate(-90 230.6 12)">GND</text>
<text x="117.5" y="21.1">MCP6V82</text>
<text x="119.3" y="18.6">U20B</text>
<text x="224.3" y="22.3">R58</text>
<text x="225.3" y="20">1M</text>
<text x="125.2" y="26.2">+</text>
<text x="224.3" y="32.5">R59</text>
<text x="225.3" y="30.2">1M</text>
<text x="53.4" y="40.8">U12A</text>
<text x="92.2" y="40.1">R40</text>
<text x="92.4" y="37.8">18k</text>
<text x="122.9" y="40" transform="rotate(-90 122.9 40)">0</text>
<text x="189.1" y="41.4">TS5A3159ADBVR</text>
<text x="194.4" y="39.1">U15A</text>
<text x="27.6" y="43.4">+5V</text>
<text x="46.7" y="47.8">IN1</text>
<text x="51.7" y="43.1">TPS7A87</text>
<text x="60.1" y="47.8">OUT1</text>
<text x="75.1" y="44.8">TP12</text>
<text x="81.6" y="43.4">PWR_FLAG</text>
<text x="125.2" y="42.4" transform="rotate(-90 125.2 42.4)">R57</text>
<text x="188.2" y="44.8">TP15</text>
<text x="230.1" y="42.3">TP17</text>
<text x="21.5" y="51.8">22uF</text>
<text x="46.7" y="50.4">IN1</text>
<text x="60.1" y="50.4">OUT1</text>
<text x="82.5" y="51.8">22uF</text>
<text x="85" y="51.8">10nF</text>
<text x="90.7" y="51.8">DNP</text>
<text x="160.7" y="53">DNP</text>
<text x="180" y="51.9" transform="rotate(-90 180 51.9)">5.6</text>
<text x="182.3" y="52.6" transform="rotate(-90 182.3 52.6)">R38</text>
<text x="219.4" y="53.7" transform="rotate(-90 219.4 53.7)">1k</text>
<text x="22.5" y="54.1">C33</text>
<text x="46.7" y="58">SS_CTRL1</text>
<text x="46.7" y="54.2">EN1</text>
<text x="57.3" y="58">NR/SS1</text>
<text x="61.3" y="54.2">FB1</text>
<text x="83.4" y="54.1">C36C66</text>
<text x="90.9" y="54.1">R25</text>
<text x="101.3" y="55.4" transform="rotate(-90 101.3 55.4)">R31</text>
<text x="103.6" y="55.4" transform="rotate(-90 103.6 55.4)">0</text>
<text x="120.3" y="55.4" transform="rotate(-90 120.3 55.4)">R33</text>
<text x="122.6" y="55.4" transform="rotate(-90 122.6 55.4)">15k</text>
<text x="128.3" y="54.2">TP19</text>
<text x="160.9" y="55.3">C61</text>
<text x="169.7" y="56.6">R37</text>
<text x="172.1" y="54.3">0</text>
<text x="179.8" y="56.6">R41</text>
<text x="182.3" y="54.3">0</text>
<text x="209" y="59.1">R34</text>
<text x="211.5" y="56.8">0</text>
<text x="219.2" y="59.1">R36</text>
<text x="221.7" y="56.8">0</text>
<text x="221.7" y="55.1" transform="rotate(-90 221.7 55.1)">R35</text>
<text x="234.1" y="59.7">TS5A23159DGS</text>
<text x="238.8" y="57.3">U16A</text>
<text x="27.7" y="63.1">GND</text>
<text x="54.2" y="65" transform="rotate(-90 54.2 65)">GND</text>
<text x="56.7" y="65" transform="rotate(-90 56.7 65)">GND</text>
<text x="59.2" y="65" transform="rotate(-90 59.2 65)">PAD</text>
<text x="61.1" y="63.1">PG1</text>
<text x="89.1" y="61.9">10.7K</text>
<text x="90.9" y="64.2">R26</text>
<text x="96.5" y="61.9">DNP 30k</text>
<text x="101.1" y="64.2">R32</text>
<text x="106.6" y="61.9">100nF</text>
<text x="108.8" y="64.2">C38</text>
<text x="160.1" y="64.3">VDDA</text>
<text x="164.9" y="63.1">GND</text>
<text x="263.7" y="64.5">TS5A23159DGS</text>
<text x="117.9" y="69.4">GND</text>
<text x="167.7" y="70.8">U14</text>
<text x="176.7" y="69.4">V+ GND</text>
<text x="178.6" y="67.9" transform="rotate(-90 178.6 67.9)">+</text>
<text x="180" y="66.6" transform="rotate(-90 180 66.6)">DNP</text>
<text x="183.7" y="67.9" transform="rotate(-90 183.7 67.9)">-</text>
<text x="199.5" y="66.9">VDDA</text>
<text x="216" y="71.9">V+ GND</text>
<text x="218" y="70.4" transform="rotate(-90 218 70.4)">+</text>
<text x="219.4" y="69.2" transform="rotate(-90 219.4 69.2)">DNP</text>
<text x="221.7" y="69" transform="rotate(-90 221.7 69)">C39</text>
<text x="222" y="68" transform="rotate(-90 222 68)">8</text>
<text x="223.1" y="70.4" transform="rotate(-90 223.1 70.4)">-</text>
<text x="235.7" y="71.8">GND</text>
<text x="263.7" y="66.8">U16B</text>
<text x="158.8" y="77">C52</text>
<text x="160" y="73.1">INA186A1DD</text>
<text x="199.3" y="75.6">INA186A1DD</text>
<text x="207.1" y="73.3">U17</text>
<text x="56.8" y="78.4" transform="rotate(-90 56.8 78.4)">GND</text>
<text x="158.7" y="78.4">100nF</text>
<text x="158.8" y="82.1">1uF</text>
<text x="160.9" y="80.7">C53</text>
<text x="198.1" y="81">100nF</text>
<text x="198.1" y="79.6">C54</text>
<text x="200.3" y="83.3">C55</text>
<text x="257.1" y="78.4">R42</text>
<text x="257.1" y="80.7">47</text>
<text x="20.4" y="88">TP16</text>
<text x="34.4" y="84.6">VDDA</text>
<text x="174.7" y="89.6">R47</text>
<text x="177.2" y="87.3">0</text>
<text x="198.1" y="84.6">1uF</text>
<text x="216.6" y="88.6">0</text>
<text x="30.1" y="92.4">C72</text>
<text x="30.3" y="94.7">1uF</text>
<text x="38.1" y="94.7">100nF</text>
<text x="40.2" y="92.4">C71</text>
<text x="166.1" y="92.3" transform="rotate(-90 166.1 92.3)">GND</text>
<text x="185.4" y="93.5">TP20</text>
<text x="205.4" y="94.9" transform="rotate(-90 205.4 94.9)">GND</text>
<text x="214.1" y="90.9">R46</text>
<text x="224.8" y="94.8">TP21</text>
<text x="256.2" y="91.1" transform="rotate(-90 256.2 91.1)">GND</text>
<text x="28.5" y="99.8">R55</text>
<text x="28.5" y="97.5">1M</text>
<text x="42.7" y="98.6">MCP6V82</text>
<text x="46.6" y="96.1">U20A</text>
<text x="28.5" y="107.6">1M</text>
<text x="40.6" y="103.7">GND</text>
<text x="49.7" y="103.7">+</text>
<text x="52.9" y="104.5" transform="rotate(-90 52.9 104.5)">V+</text>
<text x="82.6" y="103.2">TP14</text>
<text x="28.5" y="109.9">R56</text>
<text x="52.9" y="109.1" transform="rotate(-90 52.9 109.1)">V-</text>
<text x="68.2" y="111" transform="rotate(-90 68.2 111)">R44</text>
<text x="69.3" y="113.7">DNP</text>
<text x="69.5" y="111.4">C70</text>
<text x="70.5" y="108.5" transform="rotate(-90 70.5 108.5)">0</text>
<text x="50.8" y="118.9">GND</text>
<text x="25.4" y="120.2">GND</text>
<text x="51.7" y="125" transform="rotate(-90 51.7 125)">R54</text>
<text x="54" y="122.5" transform="rotate(-90 54 122.5)">0</text>
<text x="74.1" y="122.1">GND</text>
<text x="238.4" y="123.4">+5V</text>
<text x="258.7" y="123.4">+5V</text>
<text x="279.1" y="123.4">+5V</text>
<text x="54.6" y="136.7">U12B</text>
<text x="209.2" y="135.1" transform="rotate(-90 209.2 135.1)">TS5A23159DGS</text>
<text x="211.5" y="135.1" transform="rotate(-90 211.5 135.1)">U21B</text>
<text x="240.9" y="136.3" transform="rotate(-90 240.9 136.3)">VCC</text>
<text x="261.2" y="135" transform="rotate(-90 261.2 135)">V+</text>
<text x="281.5" y="136.3" transform="rotate(-90 281.5 136.3)">VCC</text>
<text x="28.9" y="139.9">+5V</text>
<text x="53" y="139.3">TPS7A87</text>
<text x="76.4" y="141.3">TP11</text>
<text x="94.3" y="139.9">PWR_FLAG</text>
<text x="231.5" y="140.6">C41</text>
<text x="231.5" y="142.9">100nF</text>
<text x="244.6" y="141.9">U16C</text>
<text x="251.8" y="140.6">C56</text>
<text x="251.8" y="142.9">100nF</text>
<text x="264.9" y="141.9">U15B</text>
<text x="272.2" y="140.6">C74</text>
<text x="272.2" y="142.9">100nF</text>
<text x="285.2" y="141.9">U21C</text>
<text x="22.8" y="148.3">22uF</text>
<text x="48" y="144.3">IN2</text>
<text x="48" y="146.9">IN2</text>
<text x="61.3" y="144.3">OUT2</text>
<text x="61.3" y="146.9">OUT2</text>
<text x="83.7" y="148.3">22uF</text>
<text x="86.3" y="148.3">10nF</text>
<text x="92.4" y="148.3">36k</text>
<text x="140.4" y="148.3">DNP</text>
<text x="158" y="147">R63</text>
<text x="158" y="149.3">1M</text>
<text x="221.5" y="149.5">R65</text>
<text x="244.6" y="144.2">TS5A23159DGS</text>
<text x="264.9" y="144.2">TS5A3159ADBVR</text>
<text x="285.2" y="144.2">TS5A23159DGS</text>
<text x="23.7" y="150.6">C32</text>
<text x="48" y="150.7">EN2</text>
<text x="48" y="154.5">SS_CTRL2</text>
<text x="58.6" y="154.5">NR/SS2</text>
<text x="62.6" y="150.7">FB2</text>
<text x="84.7" y="150.6">C37C65</text>
<text x="92.2" y="150.6">R27</text>
<text x="102.5" y="151.9" transform="rotate(-90 102.5 151.9)">R60</text>
<text x="104.8" y="151.9" transform="rotate(-90 104.8 151.9)">0</text>
<text x="119" y="151.9" transform="rotate(-90 119 151.9)">R62</text>
<text x="121.3" y="151.9" transform="rotate(-90 121.3 151.9)">15k</text>
<text x="125.7" y="152">TP27</text>
<text x="140.6" y="150.6">C60</text>
<text x="153.2" y="151.1" transform="rotate(-90 153.2 151.1)">TP28</text>
<text x="174.4" y="153.6">TS5A23159DGS</text>
<text x="179.1" y="151.3">U21A</text>
<text x="221.5" y="151.8">47</text>
<text x="240.9" y="151.9" transform="rotate(-90 240.9 151.9)">GND</text>
<text x="261.2" y="152.3" transform="rotate(-90 261.2 152.3)">GND</text>
<text x="281.5" y="151.9" transform="rotate(-90 281.5 151.9)">GND</text>
<text x="62.4" y="159.6">PG2</text>
<text x="90.4" y="158.4">10.7K</text>
<text x="92.2" y="160.7">R28</text>
<text x="97.8" y="158.4">DNP 30k100nF</text>
<text x="102.3" y="160.7">R61</text>
<text x="107.6" y="160.7">C73</text>
<text x="145.9" y="158.3">GND</text>
<text x="158" y="157.1">R64</text>
<text x="158" y="159.4">1M</text>
<text x="217" y="159.6">GND</text>
<text x="31.4" y="162.2" transform="rotate(-90 31.4 162.2)">GND</text>
<text x="154.7" y="167.2">GND</text>
<text x="241" y="164.7" transform="rotate(-90 241 164.7)">GND</text>
<text x="261.3" y="164.7" transform="rotate(-90 261.3 164.7)">GND</text>
<text x="281.6" y="164.7" transform="rotate(-90 281.6 164.7)">GND</text>
<text x="112.8" y="168.5">GND</text>
</g>
<g font-size="1.8" fill="#a90000">
<text x="114.9" y="27.7">7</text>
<text x="127.6" y="25.1">5</text>
<text x="127.6" y="30.2">6</text>
<text x="43.8" y="46.7">1</text>
<text x="66" y="46.7">14</text>
<text x="189.8" y="46.7">4</text>
<text x="202.5" y="44.2">3</text>
<text x="241" y="43.8" transform="rotate(-90 241 43.8)">1</text>
<text x="247" y="46.7">2</text>
<text x="43.2" y="53.1">20</text>
<text x="43.8" y="49.3">2</text>
<text x="66" y="49.3">15</text>
<text x="66" y="53.1">16</text>
<text x="202.5" y="49.3">1</text>
<text x="233.7" y="49.3">10</text>
<text x="247" y="51.8">9</text>
<text x="43.2" y="56.9">18</text>
<text x="66" y="56.9">19</text>
<text x="196.6" y="54" transform="rotate(-90 196.6 54)">6</text>
<text x="257.6" y="59.1" transform="rotate(-90 257.6 59.1)">6</text>
<text x="66" y="62">17</text>
<text x="177.5" y="65.4" transform="rotate(-90 177.5 65.4)">7</text>
<text x="182.6" y="65.4" transform="rotate(-90 182.6 65.4)">8</text>
<text x="250.8" y="64.5">5</text>
<text x="53.1" y="68" transform="rotate(-90 53.1 68)">3</text>
<text x="55.6" y="68.6" transform="rotate(-90 55.6 68.6)">13</text>
<text x="58.2" y="68.6" transform="rotate(-90 58.2 68.6)">21</text>
<text x="174" y="68.3">1</text>
<text x="184.1" y="70.9">2</text>
<text x="185.4" y="68.3">4</text>
<text x="213.3" y="70.9">1</text>
<text x="216.9" y="68" transform="rotate(-90 216.9 68)">7</text>
<text x="224.8" y="70.9">4</text>
<text x="255" y="71.8" transform="rotate(-90 255 71.8)">4</text>
<text x="260.1" y="71.8" transform="rotate(-90 260.1 71.8)">7</text>
<text x="184.1" y="73.4">3</text>
<text x="223.5" y="73.4">2</text>
<text x="223.5" y="75.9">3</text>
<text x="180.1" y="78.1" transform="rotate(-90 180.1 78.1)">5</text>
<text x="219.5" y="80.7" transform="rotate(-90 219.5 80.7)">5</text>
<text x="51.8" y="100.4" transform="rotate(-90 51.8 100.4)">8</text>
<text x="47.6" y="107.7">2</text>
<text x="47.6" y="102.6">3</text>
<text x="60.3" y="105.2">1</text>
<text x="51.8" y="111.8" transform="rotate(-90 51.8 111.8)">4</text>
<text x="239.8" y="131.5" transform="rotate(-90 239.8 131.5)">8</text>
<text x="260.1" y="131.5" transform="rotate(-90 260.1 131.5)">5</text>
<text x="280.4" y="131.5" transform="rotate(-90 280.4 131.5)">8</text>
<text x="181.4" y="137.8" transform="rotate(-90 181.4 137.8)">1</text>
<text x="45.1" y="143.3">4</text>
<text x="67.3" y="143.3">11</text>
<text x="174" y="143.3">10</text>
<text x="187.3" y="140.7">2</text>
<text x="202.5" y="140.7">6</text>
<text x="215.2" y="143.3">4</text>
<text x="215.2" y="138.2">7</text>
<text x="45.1" y="145.8">5</text>
<text x="45.1" y="149.6">6</text>
<text x="67.3" y="149.6">10</text>
<text x="67.3" y="145.8">12</text>
<text x="187.3" y="145.8">9</text>
<text x="209.3" y="148" transform="rotate(-90 209.3 148)">5</text>
<text x="45.1" y="153.4">8</text>
<text x="67.9" y="153.4">7</text>
<text x="239.8" y="154.3" transform="rotate(-90 239.8 154.3)">3</text>
<text x="260.1" y="154.3" transform="rotate(-90 260.1 154.3)">2</text>
<text x="280.4" y="154.3" transform="rotate(-90 280.4 154.3)">3</text>
<text x="67.9" y="158.5">9</text>
</g>
<g font-size="1.8" fill="#725600">
<text x="242.7" y="41.5">EM_OUT_EN</text>
<text x="259.2" y="47.8">EM_OUT</text>
<text x="29.6" y="54.2">EM_PSU_EN</text>
<text x="37.6" y="55.4">JP4</text>
<text x="129.6" y="58">EM_PSU_DAC</text>
<text x="71.2" y="63.1">EM_PSU_PG</text>
<text x="77.4" y="61.9">10nF</text>
<text x="78.3" y="64.2">C34</text>
<text x="232.7" y="65.6">EM_OUT_DIS_EN</text>
<text x="191.8" y="66.9">GND</text>
<text x="197.7" y="75.3" transform="rotate(-90 197.7 75.3)">EM_LOW_RANGE_EN</text>
<text x="181.7" y="97.3">EM_HIGH_CUR_ADC</text>
<text x="221.1" y="97.3">EM_LOW_CUR_ADC</text>
<text x="90.3" y="106.2">EM_OUT_ADC</text>
<text x="168.3" y="135.4">DBG_OUT_EN</text>
<text x="196.4" y="139.6" transform="rotate(-90 196.4 139.6)">DBG_OUT</text>
<text x="29.6" y="150.7">DBG_PSU_EN</text>
<text x="38.9" y="152">JP5</text>
<text x="127.1" y="154.5">DGB_PSU_DAC</text>
<text x="158.9" y="153.2">DGB_OUT_ADC</text>
<text x="192.1" y="153.2">DBG_OUT_DIS_EN</text>
<text x="72.5" y="159.6">DBG_PSU_PG</text>
<text x="78.6" y="158.4">10nF</text>
<text x="79.6" y="160.7">C35</text>
</g>
<g font-size="1.8" fill="#0000c2">
<text x="97.8" y="45.7">VARIABLE PSU</text>
<text x="175.3" y="43.2">RSENSE</text>
<text x="65.9" y="94.5">0.5</text>
<text x="70" y="94.5">*</text>
<text x="72" y="94.5">divider</text>
<text x="64.8" y="96.5">5v</text>
<text x="72.3" y="96.5">2.5v</text>
<text x="119.4" y="139.7">DGB TAKEOVER PSU</text>
</g>
<g font-size="1.8" fill="#0f0f0f">
<text x="250.2" y="46.7">EM_OUT</text>
<text x="16.8" y="91.2">EM_OUT</text>
</g>
<g font-size=".7" fill="#006464">
<text x="180.3" y="71.5">EN</text>
<text x="179.9" y="74">REF</text>
<text x="219.3" y="76.6">REF</text>
<text x="219.7" y="74">EN</text>
</g>
</svg>
